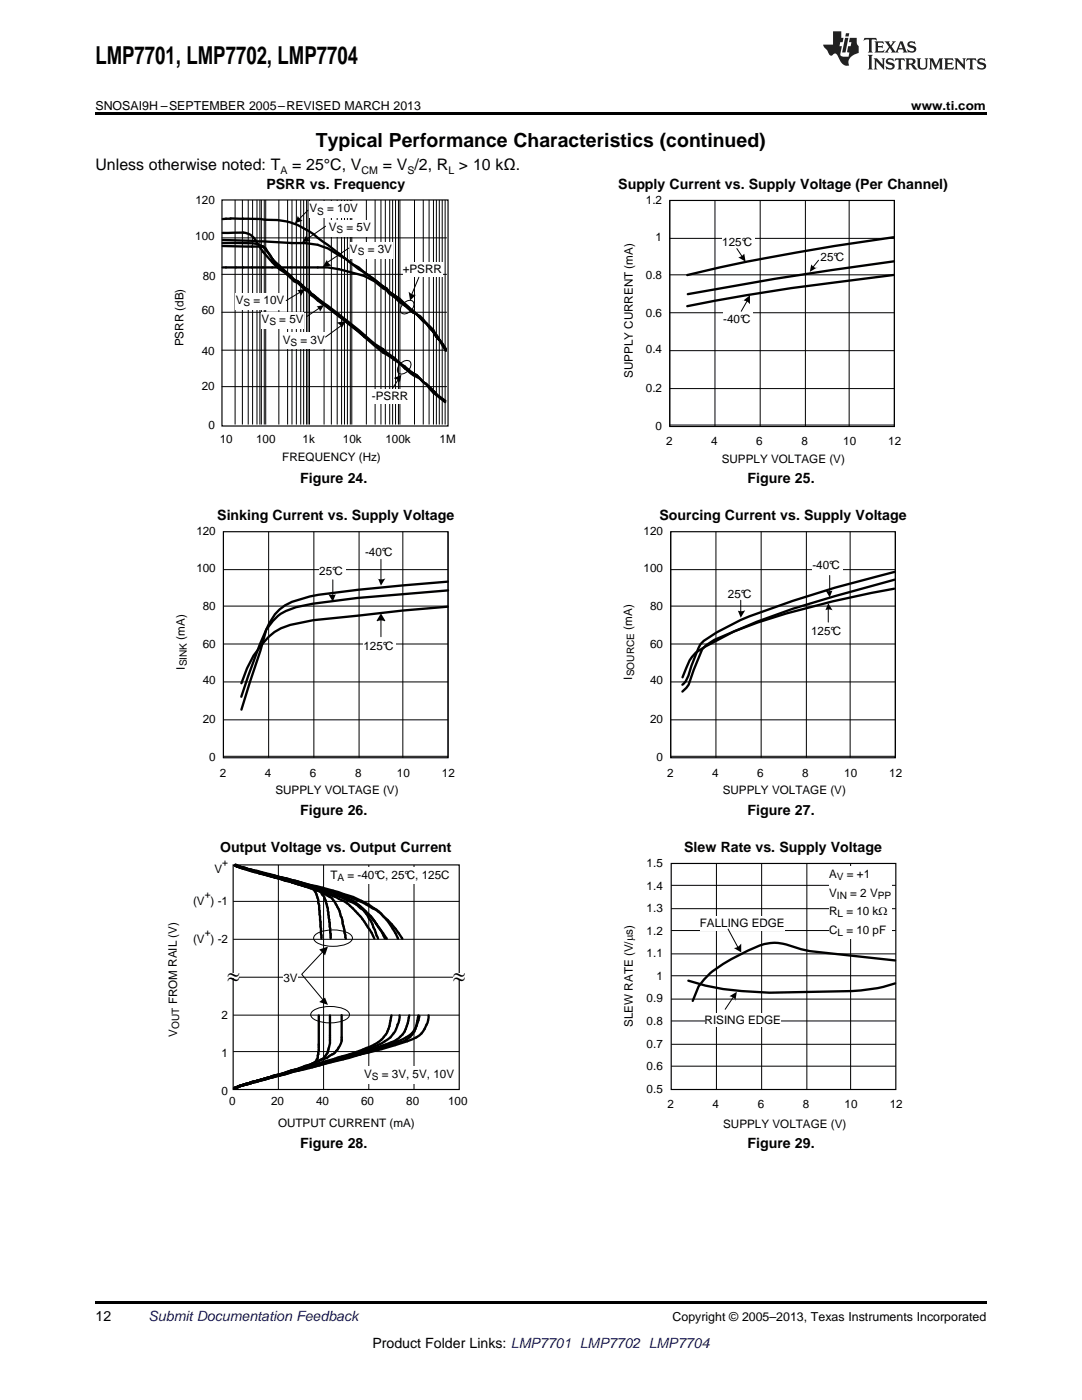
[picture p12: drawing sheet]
<svg xmlns="http://www.w3.org/2000/svg" width="216mm" height="279mm" viewBox="0 0 216 279" stroke-linecap="round" stroke-linejoin="round" font-family="sans-serif">
<path d="M19 259.7h177.8v.5h-177.8z" fill="#000"/>
<g fill="#fff">
<path d="M66.9 230.8h.3v.7h-.3z"/>
<path d="M156.1 230.8h.4v.7h-.4z"/>
</g>
<g fill="none" stroke="#000" stroke-width=".47">
<path d="M46.9 172.7l.7 .3M47 172.6l.5 .3M47 172.8l.3 .2M47.1 172.6l.1 .1M47.3 173l12.9 3.7a44.9 44.9 0 0 1 11.1 4 17.8 17.8 0 0 1 3.9 3.8M47.3 173l4.5 1.3 6.5 1.8M47.3 173l-.4-.2 .5 .2M47.4 173l-.3-.2 .5 .2M47.4 173l1.1 .3M47.4 173l1.7 .4M47.6 173l.9 .3M47.6 173l1.5 .4"/>
<path d="M47.8 173l-.5-.2 8.2 2.3M47.8 173l.7 .2M47.8 173l2.9 .8M48.5 173.3l3 .7M48.7 173.2l7.5 1.9M49.1 173.4l2.4 .6M49.1 173.4l2.2 .6a259.5 259.5 0 0 1 18.4 5 24.5 24.5 0 0 1 6.3 3.3l.4 .5M49.2 173.5l1.5 .3M50.7 173.8l7.6 2.3M50.7 173.8l9.2 2.3 6.8 1.9a13.4 13.4 0 0 1 5 2.8l.8 .8 1.6 2.3 1.3 3.4M51.5 174l4.7 1.1M51.5 174l4 1.1"/>
<path d="M55.5 175.1l5.9 1.6 1.8 .8 .8 .5M55.5 175.1l7.8 2.2a30.7 30.7 0 0 1 8.1 3.2l1.5 1.3a9.7 9.7 0 0 1 2.3 2.7M56.2 175.1l.9 .2a18.7 18.7 0 0 1 5.3 2l.7 1.1a18 18 0 0 1 .8 5.3l.2 3.6M56.2 175.1l5.9 1.6a44.4 44.4 0 0 1 10 3.1l3.1 1.8 1.2 1.2M58.3 176.1l6.2 1.9 1.7 .7a12.4 12.4 0 0 1 4.2 2.6 18.2 18.2 0 0 1 4.3 6M58.3 176.1l5.7 1.9M64 178l.1 .2a9.4 9.4 0 0 1 1.5 5.1l.2 .9 .2 3.1M64 178a5.8 5.8 0 0 1 3.9 4.4l.5 1.5 .6 3.4M75.2 184.5l2 2.9M75.2 184.5l1.1 1.6 .5 1.2M76.4 182.8l1.4 1.7 1.6 2.8M76.4 182.8a17.2 17.2 0 0 1 3.9 4.6"/>
<path d="M47 217.1l-.3 .1M47 217.1l-.1 .1 .2-.1M47.2 217.1l-.1 .1M47.3 217l-.2 .1M47.3 217l-.3 .1M47.4 217l-.2 .1M47.4 217l-.3 .1M47.5 217l-.3 .1M47.5 217l-.7 .2M47.7 216.8l-.4 .2M47.8 216.8l-.4 .2M47.8 216.8l-.3 .2"/>
<path d="M47.9 216.8l-.4 .2M47.9 216.8l-.5 .2M48 216.7l-.3 .1M48 216.7l-.2 .1M48.3 216.6l-1.3 .5M48.3 216.6l-.4 .1M48.6 216.6l-1.6 .6 .1-.1M48.6 216.6l-.7 .2M49.1 216.4l-1.1 .3M49.1 216.4l-1.3 .4M49.1 216.4l-.8 .2M49.4 216.4l-1.5 .4"/>
<path d="M49.4 216.4l-.8 .2M50.1 216l-1.8 .6M51.3 215.7l-1.2 .3M51.3 215.7l-3.5 1.1M51.7 215.7l-3.1 .9M51.7 215.7l-2.3 .7M51.9 215.5l-1.8 .5M54.1 214.9l-2.2 .6M54.7 214.9l-3 .8M55.2 214.6l-3.9 1.1M55.2 214.6l-6.1 1.8M58.8 213.7l-4.1 1.2"/>
<path d="M58.8 213.7l-3.6 .9M59.6 213.7l-4.9 1.2M59.6 213.7l-10.2 2.7M62.4 213l-2.8 .7M63.6 202.6v7.2l-.2 .7a2.09 2.09 0 0 1-1.8 2.2l-2.8 1M63.6 211.7l-.6 .3a16.7 16.7 0 0 1-4.8 1.7l-4.1 1.2M63.6 211.7l-4.4 1.7-5.1 1.5M63.8 212.6l-4.2 1.1M65.8 202.6l.1 5.5-.3 1a3.1 3.1 0 0 1-2 2.6M68 208.2a5.4 5.4 0 0 1-2.5 2.7l-1.9 .8M68.2 202.6l-.1 5.5M78.1 202.6a7.4 7.4 0 0 1-2 4.9 19 19 0 0 1-6.4 2.9l-8.5 2.6-11.2 3-.3 .2"/>
<path d="M79.7 202.6a6.5 6.5 0 0 1-3.5 5.6 97.2 97.2 0 0 1-13.6 4.4l-7.4 2M81.7 202.6a6.3 6.3 0 0 1-2.6 4.9 62.1 62.1 0 0 1-10 3.3l-10.3 2.9M83.5 202.6a7.5 7.5 0 0 1-1.2 3.8l-.8 .8a15 15 0 0 1-4.6 1.8l-13.1 3.6M83.7 202.8a5.6 5.6 0 0 1-2.6 4.2 52.8 52.8 0 0 1-11.2 3.7l-20.8 5.7M85.5 202.6a5.4 5.4 0 0 1-4.2 5.2l-5.1 1.6-12.4 3.2"/>
</g>
<path d="M46.5 172.6h45.1v44.8h-45.1z" fill="none" stroke="#000" stroke-width=".23"/>
<path d="M46.5 179.9h45.1M55.5 172.6v44.8M64.6 172.6v44.8M73.6 172.6v44.8M82.6 172.6v44.8M46.5 195h45.1M46.5 187.5h45.1M46.5 209.9h45.1M46.5 202.6h45.1" fill="none" stroke="#000" stroke-width=".2"/>
<g fill="#fff">
<path d="M45.4 194.2h2.3v.8h-2.3z" fill-rule="evenodd"/>
<path d="M90.5 194.2h2.3v1.1h-2.3z" fill-rule="evenodd"/>
<path d="M72.7 212.8h18.1v3.5h-18.1z" fill-rule="evenodd"/>
<path d="M66 173.2h24.8v3.2h-24.8z" fill-rule="evenodd"/>
</g>
<path d="M63 186.5a7.1 7.1 0 0 1 6.9 0 .97 .97 0 0 1 .4 1 .97 .97 0 0 1-.8 .7 7.4 7.4 0 0 1-6.5-.3 .86 .86 0 0 1 0-1.4z" fill="none" stroke="#000" stroke-width=".2"/>
<path d="M56.4 193.9h2.9v2.9h-2.9z" fill-rule="evenodd" fill="#fff"/>
<g fill="none" stroke="#000" stroke-width=".2">
<path d="M133.9 176.7h44.9M143 172.3v45.1M152 172.3v45.1M161 172.3v45.1M169.7 172.3v45.1M64.6 189.8l-4.4 4.6 4.4 5.3M133.9 199.4h44.9M133.9 194.7h44.9M133.9 190.4h44.9M133.9 185.7h44.9M133.9 181.3h44.9M62.4 201.8a7.1 7.1 0 0 1 7 0 .97 .97 0 0 1 .3 1 .97 .97 0 0 1-.8 .7 7.4 7.4 0 0 1-6.5-.3 .86 .86 0 0 1 0-1.4z"/>
<path d="M133.9 212.8h44.9M133.9 208.4h44.9M133.9 203.8h44.9"/>
</g>
<path d="M63.7 189.5l1.7-.6-.5 1.8zM63.7 200l1.2-.9 .5 1.5z" fill="#000"/>
<path d="M133.9 172.3h44.9v45.1h-44.9z" fill="none" stroke="#000" stroke-width=".23"/>
<g fill="#fff">
<path d="M139.8 182.8h16.8v2.9h-16.8z" fill-rule="evenodd"/>
<path d="M140.6 202.3h15.2v2.6h-15.2z" fill-rule="evenodd"/>
<path d="M165.4 172.9h12.5v14.6h-12.5z" fill-rule="evenodd"/>
</g>
<path d="M145.3 185.4l2 3.8M146.4 198.8l-1.7 2.6" fill="none" stroke="#000" stroke-width=".2"/>
<g fill="#000">
<path d="M145.6 198.8l1.4-.9-.3 1.8h.2a1.81 1.81 0 0 0-1.3-.9z" fill-rule="evenodd"/>
<path d="M146.4 189.2a1.89 1.89 0 0 0 1.5-.9v1.8z" fill-rule="evenodd"/>
</g>
<path d="M137.4 195.7a52 52 0 0 0 16.1 2.4l16.5-.3a29.1 29.1 0 0 0 8.6-1.5M178.6 191.7l-17-1.9-1.8-.4a13.1 13.1 0 0 0-6.1-1.2l-1.2 .2a38.6 38.6 0 0 0-10.8 5.8l-2.3 2.7-1.2 2.9" fill="none" stroke="#000" stroke-width=".47"/>
<g fill="#fff">
<path d="M66.9 164.3h.3v.7h-.3z"/>
<path d="M156.1 164.3h.4v.7h-.4z"/>
</g>
<path d="M44.6 106.1h44.8v45.1h-44.8z" fill="none" stroke="#000" stroke-width=".23"/>
<path d="M44.6 106.1v45.1M44.6 113.7h44.8M53.6 106.1v45.1M62.6 106.1v45.1M71.6 106.1v45.1M80.4 106.1v45.1M89.4 106.1v45.1M44.6 136.1h44.8M44.6 128.5h44.8M44.6 121h44.8M44.6 143.7h44.8M44.6 150.9h44.8" fill="none" stroke="#000" stroke-width=".2"/>
<g fill="#fff">
<path d="M72.5 127.7h6.4v2.9h-6.4z" fill-rule="evenodd"/>
<path d="M72.8 109h6.1v2.6h-6.1z" fill-rule="evenodd"/>
<path d="M63.8 112.5h5.2v2.9h-5.2z" fill-rule="evenodd"/>
</g>
<g fill="none" stroke="#000" stroke-width=".2">
<path d="M66.4 115.7v3.2M76 111.6v4.1M133.8 106.1v45.1M133.8 113.7h44.9M142.9 106.1v45.1M151.9 106.1v45.1M160.9 106.1v45.1M169.6 106.1v45.1M178.7 106.1v45.1M76 123.6v3.5M133.8 136.1h44.9M133.8 128.5h44.9"/>
<path d="M133.8 121h44.9M133.8 143.7h44.9M133.8 150.9h44.9"/>
</g>
<g fill="#000">
<path d="M75.3 115.4a1.68 1.68 0 0 0 1.6 0l-.9 1.5z" fill-rule="evenodd"/>
<path d="M65.6 118.6a1.69 1.69 0 0 0 1.5 0l-.7 1.5z" fill-rule="evenodd"/>
<path d="M76 122.4l.9 1.5-.1 .1a1.68 1.68 0 0 0-1.5 0l-.2-.1z" fill-rule="evenodd"/>
</g>
<path d="M89.3 116.1a293.9 293.9 0 0 0-27.5 2.9l-3.5 1.1a8.9 8.9 0 0 0-5.2 5.6l-1.1 4.2-3.8 11.7M89.4 117.8l-18.2 1.5-8.8 1.2a12.9 12.9 0 0 0-6.9 2.4l-1.1 1-1.3 1.8-1.3 3-3.7 10.4M89.3 121.1l-9 .7-17.8 2-4.6 .9a9.7 9.7 0 0 0-5.5 3.7l-1.8 2.4-1.3 2.6-1.1 3" fill="none" stroke="#000" stroke-width=".47"/>
<path d="M133.8 106.1h44.9v45.1h-44.9z" fill="none" stroke="#000" stroke-width=".23"/>
<g fill="#fff">
<path d="M161.8 124.5h6.7v2.9h-6.7z" fill-rule="evenodd"/>
<path d="M162.1 111.4h6.1v2.9h-6.1z" fill-rule="evenodd"/>
<path d="M145.2 117.2h5.2v2.9h-5.2z" fill-rule="evenodd"/>
</g>
<path d="M147.8 119.8v2.3M165.6 114.8v3.2M165.3 121.5v2.7" fill="none" stroke="#000" stroke-width=".2"/>
<g fill="#000">
<path d="M164.7 117.8a1.43 1.43 0 0 0 1.4 0l-.5 1.4z" fill-rule="evenodd"/>
<path d="M147.1 121.8a1.85 1.85 0 0 0 1.6 0l-.9 1.5z" fill-rule="evenodd"/>
<path d="M165.3 120.4l.8 1.4a1.68 1.68 0 0 0-1.5 0z" fill-rule="evenodd"/>
</g>
<path d="M178.4 117.5a194.8 194.8 0 0 0-27.2 6.7l-4.8 1.8-5.7 3.1a6.8 6.8 0 0 0-3.8 4.2l-.7 1.9M178.5 115.7l-11.9 3.3-8.4 2.5-7.2 2.6-8.5 3.6-1.6 1.1-.8 .8-1.7 4.1-1 2.9-1.2 1.4M178.6 114.1a224.5 224.5 0 0 0-30.8 9.7l-4.8 2.4-2.6 1.7-.6 .7-1.8 4.3-.6 2-.6 1.1-.6 .7" fill="none" stroke="#000" stroke-width=".47"/>
<g fill="#fff">
<path d="M66.9 98.2h.3v.7h-.3z"/>
<path d="M156.1 98.2h.4v.7h-.4z"/>
</g>
<path d="M178.3 47.4a412.7 412.7 0 0 0-41.2 7.5M178.3 54.9a469.7 469.7 0 0 0-41.2 6.2M178.4 52.2a791.7 791.7 0 0 0-41.2 6.5" fill="none" stroke="#000" stroke-width=".47"/>
<path d="M133.6 40h44.9v45.1h-44.9z" fill="none" stroke="#000" stroke-width=".23"/>
<path d="M133.6 40v45.1M133.6 54.8h44.9M133.6 47.6h44.9M142.7 40v45.1M151.7 40v45.1M160.7 40v45.1M169.4 40v45.1M178.5 40v45.1M133.6 77.5h44.9M133.6 70h44.9M133.6 62.4h44.9M133.6 84.8h44.9" fill="none" stroke="#000" stroke-width=".2"/>
<g fill="#fff">
<path d="M144.1 47h6.4v2.9h-6.4z" fill-rule="evenodd"/>
<path d="M144.4 62.4h5.8v2.6h-5.8z" fill-rule="evenodd"/>
<path d="M163.6 49.9h5.3v2.9h-5.3z" fill-rule="evenodd"/>
</g>
<g fill="none" stroke="#000" stroke-width=".2">
<path d="M46.9 39.9v44.8M48.4 39.9v44.8M49.5 39.9v44.8M50.4 39.9v44.8M51.3 39.9v44.8M51.9 39.9v44.8M52.1 39.9v44.8M52.7 39.9v44.8M53 39.9v44.8M55.6 39.9v44.8M57.4 39.9v44.8M58.3 39.9v44.8"/>
<path d="M59.1 39.9v44.8M60 39.9v44.8M60.6 39.9v44.8M61.2 39.9v44.8M61.5 39.9v44.8M61.8 39.9v44.8M64.7 39.9v44.8M66.1 39.9v44.8M67.3 39.9v44.8M68.2 39.9v44.8M68.7 39.9v44.8M69.3 39.9v44.8"/>
<path d="M69.9 39.9v44.8M70.2 39.9v44.8M73.1 39.9v44.8M74.9 39.9v44.8M76 39.9v44.8M76.9 39.9v44.8M77.8 39.9v44.8M78.3 39.9v44.8M78.9 39.9v44.8M79.5 39.9v44.8M79.8 39.9v44.8M82.7 39.9v44.8"/>
<path d="M84.5 39.9v44.8M85.6 39.9v44.8M86.5 39.9v44.8M87.1 39.9v44.8M87.7 39.9v44.8M88.2 39.9v44.8M88.8 39.9v44.8M44.3 47.5h44.8M44.3 54.8h44.8M147 49.6l1.2 1.8M163.3 51.9l-1.1 1.5M44.3 62.3h44.8"/>
<path d="M44.3 69.9h44.8M44.3 77.2h44.8M149.1 60.1l-1.2 2"/>
</g>
<g fill="#000">
<path d="M147.3 51.4v-.1a1.67 1.67 0 0 0 1.3-.8l.2 1.7z" fill-rule="evenodd"/>
<path d="M148.2 60v.1l1.4-1.2v1.7a1.68 1.68 0 0 0-1.4-.6z" fill-rule="evenodd"/>
<path d="M161.8 52.7a1.69 1.69 0 0 0 1.3 .8l-.1-.1-1.4 .9z" fill-rule="evenodd"/>
</g>
<g fill="none" stroke="#000" stroke-width=".47">
<path d="M44.4 53.4h19a23.9 23.9 0 0 1 8.2 1.4l1.2 .3 1.9 1 1.7 1.4 .7 .4 .5 .7 1.1 .7 1 1 2.8 2.1M44.4 49.1l8.1 .1M44.4 48.5l6 .1 1 .1 1.1 .5M44.4 46.5l2.3-.1a4.2 4.2 0 0 1 3.8 .9l.3 .4a19.4 19.4 0 0 0 6 6.7l1.9 1.7 .8 .4 1.4 1.4 .7 .3 .5 .7 5.5 4.2M44.5 47.9l13.7 .6M46 43.6l6 .1 .9 .2a13.9 13.9 0 0 1 10.5 3.6l6.9 5.2 1.3 .7 1.2 1M46 43.7h-1.5M52.5 49.2l.5 .4 1.3 2M52.5 49.2l.9 1 .9 1.4M54.3 51.6l3.7 3.5M54.3 51.6a5.9 5.9 0 0 0 2.5 2.5l1.2 1M58 55.1l.7 .7 .8 .3 1.4 1.4 .7 .4 .5 .7 1.3 1"/>
<path d="M58.1 48.5a16.6 16.6 0 0 1 7.3 1.1l3.5 2 2.7 2.1 1.2 .7M63.4 59.6a171.2 171.2 0 0 1 13 10.4 14.6 14.6 0 0 1 4.4 3.5M63.4 59.6l4.2 3.5M72.8 54.4l3.6 2.8 .7 .3 .5 .7 1.1 .7M78.7 58.9l1 .7 1.1 1.1M78.7 58.9l1 1.1 1.1 .7M67.6 63.1l5.2 4.2M72.8 67.3l3.6 2.4 2.3 2.1M72.8 67.3l3.6 3.1 2.3 1.4M78.7 71.8l2.1 1.4 1.7 1.3M78.7 71.8l1 .7 1.1 1M80.8 60.7l.8 .7 .4 .6 .5 .4"/>
<path d="M80.8 60.7l2.4 2 .6 .4 1.2 1.4M80.8 73.5l.8 .3 .9 .7M80.8 73.5l1.2 1 1.8 1.1 1.2 1M82.5 62.4l.7 .3 1.3 1.4 .5 .4M82.5 74.5l.7 .4 1.3 1.4 .5 .3M85 64.5l2.8 3.4M85 64.5a8.4 8.4 0 0 1 2.4 2.8l.4 .6M85 76.6l1.5 1.4M85 76.6l1.5 1.8 2.3 1.9M86.5 78l.6 .7M86.5 78l.6 .7 1.8 1.3M87.8 67.9l1.2 2.1"/>
<path d="M87.8 67.9l1.2 1.8"/>
</g>
<path d="M44.3 39.9h45.1v45.1h-45.1z" fill="none" stroke="#000" stroke-width=".23"/>
<path d="M74.3 77.7h7.2v3h-7.2z" fill-rule="evenodd" fill="#fff"/>
<path d="M79.5 75.7l-1.2 1.8M80.5 60.6a1.21 1.21 0 0 1 2.1-.2 2.02 2.02 0 0 1-2.2 2.2 1.21 1.21 0 0 1 .1-2z" fill="none" stroke="#000" stroke-width=".2"/>
<path d="M78.6 75.4l1.5-.6-.3 1.5 .1 .1a1.68 1.68 0 0 0-1.2-.8z" fill-rule="evenodd" fill="#000"/>
<path d="M80.4 52.4h7.8v2.9h-7.8z" fill-rule="evenodd" fill="#fff"/>
<path d="M83.6 55.3l-1.5 3.5M79.9 72.6a1.21 1.21 0 0 1 2.1-.2 2.01 2.01 0 0 1-2.2 2.2 1.21 1.21 0 0 1 .1-2z" fill="none" stroke="#000" stroke-width=".2"/>
<path d="M81.5 58.2l.1 .1a1.69 1.69 0 0 0 1.4 .5l-1.2 1.2z" fill-rule="evenodd" fill="#000"/>
<g fill="#fff">
<path d="M61.8 40.2h9.6v3.2h-9.6z" fill-rule="evenodd"/>
<path d="M65.5 44h8.5v3.2h-8.5z" fill-rule="evenodd"/>
<path d="M69.9 48.3h8.4v3.2h-8.4z" fill-rule="evenodd"/>
</g>
<path d="M61.5 41.9l-1.8 1.8M65 45.1l-3.8 2.7M69.6 49.5l-4.4 2.9" fill="none" stroke="#000" stroke-width=".2"/>
<g fill="#000">
<path d="M59.4 43a1.67 1.67 0 0 0 1.1 1.1l.1-.1-1.8 .6z" fill-rule="evenodd"/>
<path d="M61.1 46.8a1.57 1.57 0 0 0 .9 1.3l-1.7 .2 .9-1.4z" fill-rule="evenodd"/>
<path d="M65.2 51.7a1.92 1.92 0 0 0 .9 1.3l-1.7 .3 .8-1.5z" fill-rule="evenodd"/>
</g>
<g fill="#fff">
<path d="M46.9 58.5h9.9v3.2h-9.9z" fill-rule="evenodd"/>
<path d="M52.1 62.3h8.5v3.2h-8.5z" fill-rule="evenodd"/>
<path d="M56.5 66.4h8.5v3.2h-8.5z" fill-rule="evenodd"/>
</g>
<path d="M60 58.2l-2.9 1.8M63.8 61.4l-2.6 1.8M68.2 64.9l-3.2 2.4" fill="none" stroke="#000" stroke-width=".2"/>
<g fill="#000">
<path d="M59.1 58l1.8-.3-.9 1.5a1.68 1.68 0 0 0-.8-1.3z" fill-rule="evenodd"/>
<path d="M63.1 61.1l1.6-.2-.8 1.4a1.68 1.68 0 0 0-.8-1.2z" fill-rule="evenodd"/>
<path d="M67.3 64.4l1.7-.3-.8 1.4v.1a1.68 1.68 0 0 0-.9-1.1z" fill-rule="evenodd"/>
</g>
<path d="M19 22.5h177.8v.5h-177.8z" fill="#000"/>
<g fill="#231f20">
<path d="M172.5 7.6l-.1 .5 .4-.2h.6v.1v2.1l-.2 .4h.9l-.2-.4v-2.1l.1-.1h.5l.5 .2-.2-.5zM174.5 8.3l.2 .3v1.5l-.2 .4h1.8l.2-.6a1.04 1.04 0 0 1-1.3 .2v-.7h.6l.3 .2v-.6l-.3 .2h-.6v-.6l.8-.1 .4 .3-.2-.5zM176.5 8.3l.9 1.1-.9 1.1h.8l-.2-.2 .4-.7 .5 .7-.2 .2h1.5l-.2-.2 .2-.4h.9l.1 .4-.2 .2h1l-.3-.3-.7-1.9h-.5l-.9 2-.8-1 .9-1h-.8l.1 .3-.4 .5-.3-.6 .1-.2zM179.7 8.6l.4 1h-.7zM181.3 8.4a.63 .63 0 0 0-.2 .7 .63 .63 0 0 0 .6 .4l.6 .2 .1 .2a.75 .75 0 0 1-.7 .4 .75 .75 0 0 1-.6-.5l.1 .7 .1-.1a1.11 1.11 0 0 0 1.5-.6 1.13 1.13 0 0 0-1.2-.8l-.1-.4a1.04 1.04 0 0 1 1.2 .2l-.2-.5-.2 .1-.4-.2zM173.2 10.9l.2 .4v2.2l-.2 .4h1l-.3-.4v-2.2l.3-.4zM174.3 11.6l.3 .4v1.5l-.3 .4h.8l-.2-.4v-1.3l1.5 1.7v-1.9l.2-.4h-.7l.2 .4v.9l-1.1-1.3zM177 11.8a.62 .62 0 0 0-.2 .7 .62 .62 0 0 0 .6 .4l.6 .1 .1 .3a.76 .76 0 0 1-.7 .3 .76 .76 0 0 1-.7-.4l.2 .7 .1-.1a1.11 1.11 0 0 0 1.5-.6 1.13 1.13 0 0 0-1.2-.8l-.1-.4a1.04 1.04 0 0 1 1.2 .2l-.2-.6-.2 .1-.5-.1zM178.7 11.6l-.2 .6a.61 .61 0 0 1 .8-.3v1.6l-.2 .4h.9l-.2-.4v-1.6a.63 .63 0 0 1 .7 .3l-.1-.6zM180.6 11.6l.3 .4v1.5l-.3 .4h1l-.2-.2-.1-.8 .6 .2a.76 .76 0 0 0 1.2 .7l-1-1a.58 .58 0 0 0 .6-.5 .58 .58 0 0 0-.5-.6zM181.4 11.9h.1a.45 .45 0 0 1 .5 .1 .45 .45 0 0 1 .1 .5l-.8 .2zM182.9 11.6l.2 .2a2.17 2.17 0 0 0 .3 1.9 .99 .99 0 0 0 1.6-.6v-1.1l.2-.4h-.7l.2 .2a1.92 1.92 0 0 1-.2 1.8 .6 .6 0 0 1-.9-.5v-1.1l.2-.4zM185.4 11.6l.2 .4v1.5l-.2 .4h.7l-.2-.4v-1.4l.8 1.8 .8-1.8v1.4l-.2 .4h.9l-.2-.4v-1.5l.2-.4h-.8l-.6 1.5-.6-1.5zM188.4 11.6l.2 .4v1.5l-.2 .4h1.8l.1-.6a1.04 1.04 0 0 1-1.2 .1v-.6h.5l.4 .2v-.6l-.4 .2h-.5v-.7h.8l.3 .3-.1-.6zM190.5 11.6l.2 .4v1.5l-.2 .4h.7l-.2-.4v-1.3l1.5 1.7v-1.9l.2-.4h-.7l.2 .4v.9l-1.1-1.3zM192.9 11.6l-.1 .6a.61 .61 0 0 1 .7-.3l.1 1.6-.3 .4h1l-.3-.4 .1-1.6a.63 .63 0 0 1 .7 .3l-.1-.6zM195.2 11.8a.62 .62 0 0 0-.2 .7 .62 .62 0 0 0 .6 .4l.6 .1 .1 .3a.76 .76 0 0 1-.7 .3 .76 .76 0 0 1-.6-.4l.1 .7 .1-.1a1.11 1.11 0 0 0 1.6-.6 1.13 1.13 0 0 0-1.3-.8l-.1-.4a1.04 1.04 0 0 1 1.2 .2l-.1-.6-.2 .1-.5-.1z"/>
<path d="M166.2 6.3v2.6h-1.9v.4l.8 .9a.91 .91 0 0 0 1 .8 .56 .56 0 0 1 .5-.3 .56 .56 0 0 1 .5 .3l.4 .8a1.53 1.53 0 0 0 1.9 1.2 1.54 1.54 0 0 1 1-2.1l.9-.3v-1.4a1.52 1.52 0 0 1-.4-1.6h-1.3l-.2 .8h.5l-.2 .8h-.5l-.1 1v.2l.4 .1-.2 .8a1.93 1.93 0 0 1-1.6-.3l.3-1.8h-.5l.2-.8h.4l.2-.8h-.4v-1.3zM168.6 7.6l-.6 2.9h.7l.6-2.9zM168.8 6.6l-.1 .7h.6l.2-.7z"/>
</g>
<text font-size="4.9" x="19" y="12.8">LMP7701, LMP7702, LMP7704</text>
<g font-size="4.7">
<text x="45.4" y="196.1">|</text>
<text x="90.3" y="196.2">|</text>
</g>
<text font-size="3.9" x="63" y="29.3">Typical Performance Characteristics (continued)</text>
<g font-size="3.2">
<text x="19" y="34">Unless otherwise noted: T</text>
<text x="58.3" y="34">= 25°C, V</text>
<text x="76.4" y="34">= V /2, R &gt; 10 kΩ.</text>
</g>
<g font-size="2.8">
<text x="53.2" y="37.7">PSRR vs. Frequency</text>
<text x="123.4" y="37.7">Supply Current vs. Supply Voltage (Per Channel)</text>
<text x="59.9" y="96.4">Figure 24.</text>
<text x="149.2" y="96.4">Figure 25.</text>
<text x="43.4" y="103.9">Sinking Current vs. Supply Voltage</text>
<text x="131.6" y="103.9">Sourcing Current vs. Supply Voltage</text>
<text x="59.9" y="162.6">Figure 26.</text>
<text x="149.2" y="162.6">Figure 27.</text>
<text x="43.9" y="170">Output Voltage vs. Output Current</text>
<text x="136.5" y="170">Slew Rate vs. Supply Voltage</text>
<text x="59.9" y="229.1">Figure 28.</text>
<text x="149.2" y="229.1">Figure 29.</text>
<text x="19" y="263.6">12</text>
<text x="74.3" y="269">Product Folder Links: LMP7701 LMP7702 LMP7704</text>
</g>
<text font-size="2.8" fill="#0000c8" x="29.6" y="263.6">Submit Documentation Feedback</text>
<g font-size="2.5">
<text x="19" y="21.9">SNOSAI9H –SEPTEMBER 2005–REVISED MARCH 2013</text>
<text x="181.8" y="21.9">www.ti.com</text>
<text x="134.2" y="263.6">Copyright © 2005–2013, Texas Instruments Incorporated</text>
</g>
<g font-size="2.3">
<text x="39" y="40.7">120</text>
<text x="128.9" y="40.8">1.2</text>
<text x="39" y="47.9">100</text>
<text x="61.8" y="42.4">V</text>
<text x="65.3" y="42.4">= 10V</text>
<text x="65.6" y="46.1">V</text>
<text x="69.2" y="46.1">= 5V</text>
<text x="69.8" y="50.4">V</text>
<text x="73.4" y="50.4">= 3V</text>
<text x="130.8" y="48">1</text>
<text x="144.1" y="49.1">125°C</text>
<text x="163.7" y="52.1">25°C</text>
<text x="40.5" y="55.8">80</text>
<text x="80.4" y="54.5">+PSRR</text>
<text x="128.9" y="55.7">0.8</text>
<text x="40.3" y="62.7">60</text>
<text x="47" y="60.6">V</text>
<text x="50.6" y="60.6">= 10V</text>
<text x="52.2" y="64.4">V</text>
<text x="55.7" y="64.4">= 5V</text>
<text x="128.9" y="63.2">0.6</text>
<text x="144.3" y="64.4">-40°C</text>
<text x="36.6" y="69.1" transform="rotate(-90 36.6 69.1)">PSRR (dB)</text>
<text x="40.3" y="70.8">40</text>
<text x="56.4" y="68.6">V</text>
<text x="60" y="68.6">= 3V</text>
<text x="128.9" y="70.5">0.4</text>
<text x="40.3" y="77.8">20</text>
<text x="126.3" y="75.5" transform="rotate(-90 126.3 75.5)">SUPPLY CURRENT (mA)</text>
<text x="74.2" y="79.9">-PSRR</text>
<text x="128.9" y="78.2">0.2</text>
<text x="41.6" y="85.6">0</text>
<text x="43.8" y="88.5">10</text>
<text x="51.1" y="88.5">100</text>
<text x="60.4" y="88.5">1k</text>
<text x="68.4" y="88.4">10k</text>
<text x="76.9" y="88.4">100k</text>
<text x="87.7" y="88.5">1M</text>
<text x="130.8" y="85.7">0</text>
<text x="132.9" y="88.9">2</text>
<text x="141.9" y="88.9">4</text>
<text x="150.9" y="88.9">6</text>
<text x="159.9" y="88.9">8</text>
<text x="168.3" y="88.9">10</text>
<text x="177.3" y="88.9">12</text>
<text x="56.3" y="92">FREQUENCY (Hz)</text>
<text x="144" y="92.4">SUPPLY VOLTAGE (V)</text>
<text x="39.2" y="106.9">120</text>
<text x="128.4" y="106.9">120</text>
<text x="72.8" y="111">-40°C</text>
<text x="162.1" y="113.6">-40°C</text>
<text x="39.2" y="114.1">100</text>
<text x="63.7" y="114.7">25°C</text>
<text x="128.4" y="114.1">100</text>
<text x="145.2" y="119.3">25°C</text>
<text x="40.5" y="121.8">80</text>
<text x="126.1" y="125.7" transform="rotate(-90 126.1 125.7)">(mA)</text>
<text x="129.7" y="121.8">80</text>
<text x="36.9" y="127.7" transform="rotate(-90 36.9 127.7)">(mA)</text>
<text x="40.5" y="129.4">60</text>
<text x="72.5" y="129.8">125°C</text>
<text x="129.7" y="129.4">60</text>
<text x="161.8" y="126.7">125°C</text>
<text x="36.9" y="133.7" transform="rotate(-90 36.9 133.7)">I</text>
<text x="40.5" y="136.6">40</text>
<text x="126.1" y="135.6" transform="rotate(-90 126.1 135.6)">I</text>
<text x="129.7" y="136.6">40</text>
<text x="40.5" y="144.3">20</text>
<text x="129.7" y="144.3">20</text>
<text x="41.8" y="151.8">0</text>
<text x="43.8" y="155">2</text>
<text x="52.9" y="155">4</text>
<text x="61.9" y="155">6</text>
<text x="70.8" y="155">8</text>
<text x="79.2" y="155">10</text>
<text x="88.2" y="155">12</text>
<text x="131" y="151.8">0</text>
<text x="133.1" y="155">2</text>
<text x="142.1" y="155">4</text>
<text x="151.1" y="155">6</text>
<text x="160.1" y="155">8</text>
<text x="168.4" y="155">10</text>
<text x="177.4" y="155">12</text>
<text x="55" y="158.5">SUPPLY VOLTAGE (V)</text>
<text x="144.2" y="158.5">SUPPLY VOLTAGE (V)</text>
<text x="129" y="173.1">1.5</text>
<text x="42.8" y="174.3">V</text>
<text x="65.9" y="175.3">T</text>
<text x="69.3" y="175.3">= -40°C, 25°C, 125C</text>
<text x="129" y="177.6">1.4</text>
<text x="165.4" y="175.2">A</text>
<text x="165.4" y="178.9">V</text>
<text x="169" y="175.2">= +1</text>
<text x="169.7" y="178.9">= 2 V</text>
<text x="38.5" y="180.7">(V ) -1</text>
<text x="129" y="182.1">1.3</text>
<text x="139.6" y="185">FALLING EDGE</text>
<text x="165.4" y="182.6">R</text>
<text x="168.9" y="182.6">= 10 k:</text>
<text x="38.5" y="188.2">(V ) -2</text>
<text x="129" y="191.1">1.1</text>
<text x="129" y="186.6">1.2</text>
<text x="165.4" y="186.4">C</text>
<text x="168.9" y="186.4">= 10 pF</text>
<text x="56.6" y="195.9">3V</text>
<text x="131" y="195.6">1</text>
<text x="35.3" y="200.5" transform="rotate(-90 35.3 200.5)">FROM RAIL (V)</text>
<text x="44.2" y="203.5">2</text>
<text x="129" y="200.1">0.9</text>
<text x="35.3" y="206.9" transform="rotate(-90 35.3 206.9)">V</text>
<text x="126.3" y="205" transform="rotate(-90 126.3 205)">SLEW RATE (V/Ps)</text>
<text x="129" y="209.1">0.7</text>
<text x="129" y="204.6">0.8</text>
<text x="140.6" y="204.3">RISING EDGE</text>
<text x="44.2" y="210.9">1</text>
<text x="72.6" y="215.1">V</text>
<text x="76.2" y="215.1">= 3V, 5V, 10V</text>
<text x="129" y="213.6">0.6</text>
<text x="44.2" y="218.6">0</text>
<text x="45.7" y="220.6">0</text>
<text x="54.1" y="220.6">20</text>
<text x="63.1" y="220.6">40</text>
<text x="72.1" y="220.6">60</text>
<text x="81.1" y="220.6">80</text>
<text x="89.4" y="220.6">100</text>
<text x="129" y="218.1">0.5</text>
<text x="133.2" y="221.2">2</text>
<text x="142.2" y="221.2">4</text>
<text x="151.2" y="221.2">6</text>
<text x="160.2" y="221.2">8</text>
<text x="168.5" y="221.2">10</text>
<text x="177.5" y="221.2">12</text>
<text x="55.5" y="225">OUTPUT CURRENT (mA)</text>
<text x="144.3" y="225.1">SUPPLY VOLTAGE (V)</text>
</g>
<g font-size="2.1">
<text x="56" y="34.6">A</text>
<text x="72.1" y="34.6">CM</text>
<text x="81.3" y="34.6">S</text>
<text x="89.5" y="34.6">L</text>
</g>
<g font-size="2">
<text x="63.3" y="42.8">S</text>
<text x="67.2" y="46.6">S</text>
<text x="71.4" y="50.8">S</text>
<text x="48.6" y="61">S</text>
<text x="53.7" y="64.8">S</text>
<text x="58" y="69">S</text>
<text x="37.3" y="133" transform="rotate(-90 37.3 133)">SINK</text>
<text x="126.6" y="135" transform="rotate(-90 126.6 135)">SOURCE</text>
<text x="44.3" y="172.8">+</text>
<text x="40.8" y="179.2">+</text>
<text x="67.4" y="175.8">A</text>
<text x="167" y="175.6">V</text>
<text x="167" y="179.4">IN</text>
<text x="175.2" y="179.4">PP</text>
<text x="167.1" y="183.1">L</text>
<text x="40.8" y="186.8">+</text>
<text x="167.1" y="186.8">L</text>
<text x="35.8" y="205.4" transform="rotate(-90 35.8 205.4)">OUT</text>
<text x="74.2" y="215.5">S</text>
</g>
</svg>
